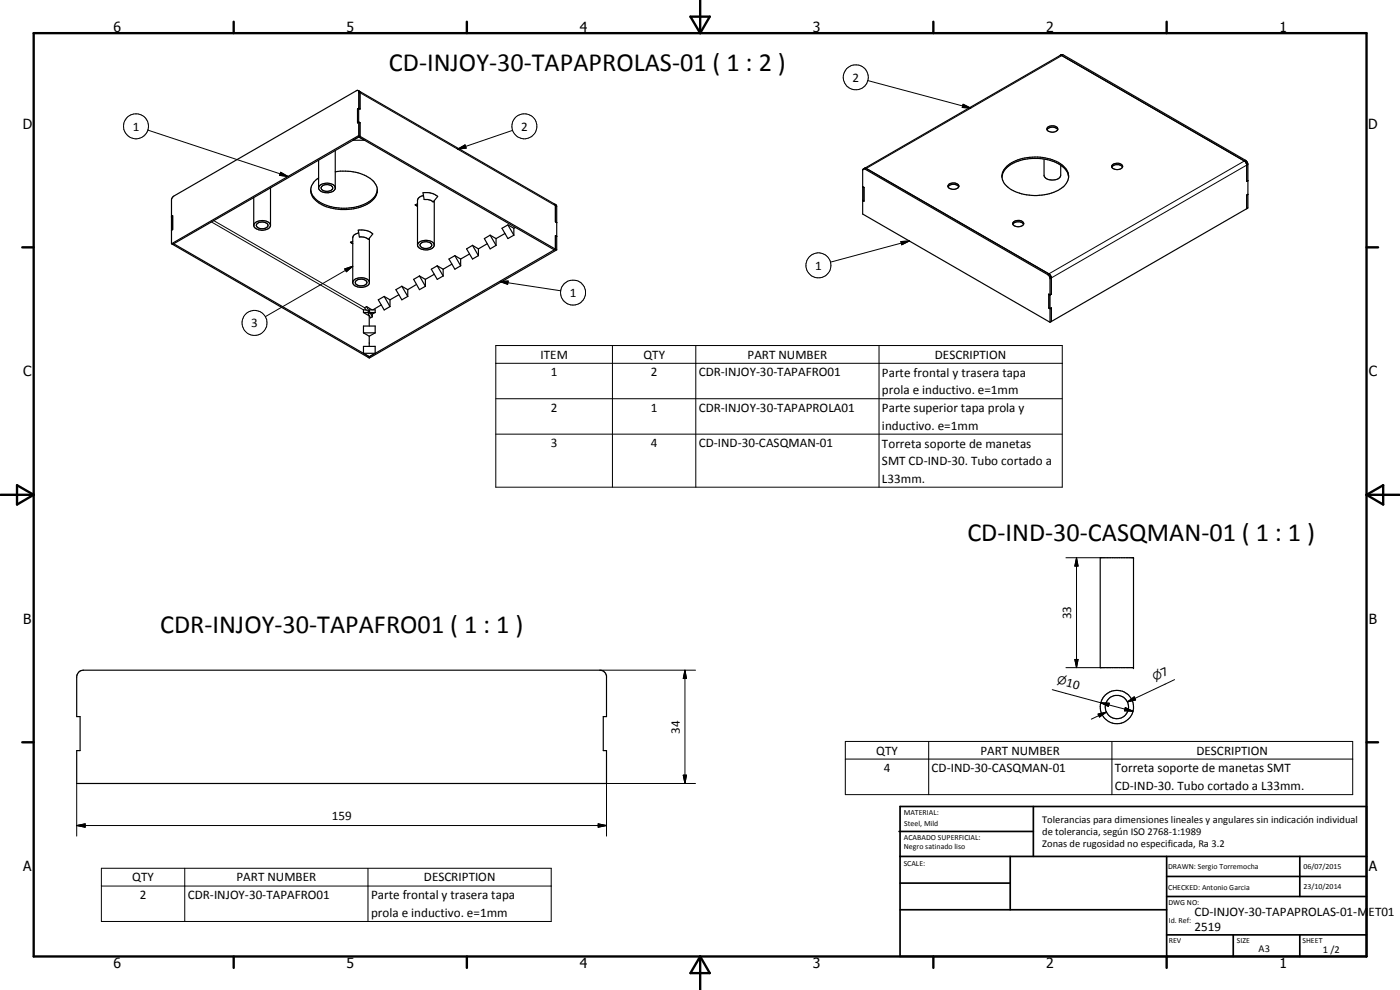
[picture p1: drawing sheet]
<svg xmlns="http://www.w3.org/2000/svg" width="420mm" height="297mm" viewBox="0 0 420 297" stroke-linecap="round" stroke-linejoin="round" font-family="sans-serif">
<g fill="none" stroke="#000" stroke-width=".35">
<path d="M318.2 16.6l.8-.2 55 31.8 .5 .9v13.3l-.3 .2M318.2 16.6h.3l55 31.7 .7 1v5.1M318.2 16.6l-58.7 33.9M107.3 32.7v4.1M107.3 36.8l.3-.2 .4 .2M107.3 32.7l.3-.2 .4 .2M107.3 36.8h.1M107.3 32.7h.1M107.5 27.2l.3 .1M107.8 27.3l.2 .4v5M107.8 27.3l58.7 34M108 36.8h.1"/>
<path d="M108 32.7h.1M108 36.8v4.1M314.2 38.9a2.07 2.07 0 0 1 3.2 0M314.5 38.1a2 2 0 0 1 2.9 .6 1.81 1.81 0 0 1-1.6 1 1.81 1.81 0 0 1-1.6-1zM76.1 59.3l.1 8.4a3 3 0 0 0 4.5 .8l.5-.9M81.2 56.4v11.2M93.2 56.9a5.6 5.6 0 0 0 4.1 4.9 15.5 15.5 0 0 0 13.9-1.2l1.5-1.5 .5-1.4v-.8M93.3 57.4a7 7 0 0 0 5.5 4.5 13.4 13.4 0 0 0 13.6-2.8l.8-1.7M95.6 53.4a4.8 4.8 0 0 0-2.4 3.7M95.6 56.3a2.23 2.23 0 0 1 2.6-1.4 2.17 2.17 0 0 1 2.4 1.5M96.5 56a2.16 2.16 0 0 1 3.4 .3 1.95 1.95 0 0 1-3.5 .1zM100.6 51.6a12.9 12.9 0 0 1 11.7 3.1l.8 1.3 .1 .9"/>
<path d="M100.6 45.1v11.5a3.1 3.1 0 0 1-5-.1v-8.5M105.9 42.1l1.7-1 1.8 1zM107.6 40.7v-13.3l-.3-.3-55.2 31.7-.6 1.1v13.3M107.6 41.1l58.8 33.9 .3-.2M107.6 40.7l.4 .2M107.6 40.7l-56.1 32.5M108 40.9l-.4 .2M108 40.9l58.7 33.9M108 40.9l-56.2 32.4M113.2 56.9v.4M126.9 57.8a5.4 5.4 0 0 1 4.4 1.2l-1.3 1.6-.2-.1a3.5 3.5 0 0 0-2.5-.6zM127.1 58.7a2.05 2.05 0 0 0-1.8 1.4v13.4"/>
<path d="M258.9 56l.4 .3M258.9 56h.1M259.3 56.2v4.2l-.4-.2M259.5 50.5h.3l55 31.7 .5 .6 .2 .6-.1 4.9M259.5 50.5l-.4 .2M284.5 56a2.07 2.07 0 0 1 3.2 0M284.8 55.3a1.86 1.86 0 0 1 3 .7 2.01 2.01 0 0 1-3.3 0zM300.7 53.1a6.2 6.2 0 0 1 4.9-4.8 14.8 14.8 0 0 1 13.5 1.9l1.3 1.6 .3 1.3M301.8 50.2a13.5 13.5 0 0 1 12.6-2.7 7.3 7.3 0 0 1 6.2 4.8 4.9 4.9 0 0 1-3.7 5.1 15.1 15.1 0 0 1-14.4-1.2 3.8 3.8 0 0 1-.7-6zM313.3 47.8v5a3.1 3.1 0 0 0 5 0v-3.2M333.7 50.1a2.08 2.08 0 0 1 3.2 0M333.9 49.4a1.88 1.88 0 0 1 3 .6 1.95 1.95 0 0 1-3.3-.1z"/>
<path d="M374.5 54.2l-.3 .2M374.5 58.3h.1M374.5 58.3l-.3 .2v4.1M51.5 65l.3-.3v4.2M51.5 73.2l.3 .1M51.8 68.8l-.3 .3M51.8 73.3l.3-.1 58.7 33.8M51.8 73.3l58.7 33.9M76.2 67.6a2.87 2.87 0 0 1 4.2-1l.7 .6 .1 .4M77 67.3a2.16 2.16 0 0 1 3.4 .3 2 2 0 0 1-3.5 .1zM105.2 72.7l.7 .4zM105.9 72.4l-.7 .3"/>
<path d="M107.5 69a5.4 5.4 0 0 1 4.4 1.2l-1.3 1.6a3.2 3.2 0 0 0-2.7-.7zM107.6 69.9a1.92 1.92 0 0 0-1.7 1.4v13.6a3 3 0 0 0 3.7 1.1l.8-.4 .5-.6v-13.6M124.6 61.5l.7 .3M124.6 61.5l.7 .4M125.3 61.1l-.7 .4M125.6 72.8a3.4 3.4 0 0 1 4.7 .5 1.64 1.64 0 0 1-2 1.7 2.44 2.44 0 0 1-3-1.6zM126.1 73.2a2.2 2.2 0 0 1 3.5 .3 1.94 1.94 0 0 1-1.8 1.1 1.94 1.94 0 0 1-1.7-1.2zM130.3 60.2v13.3M131.2 79.8l-1.8 1 1.8 3 1.8-1M131.2 79.8l1.8 3M131.2 79.8l1.8 1M135.6 79.2l-2.6 1.6"/>
<path d="M136.5 76.7l1.7 3.1M136.5 76.7l1.7 1M136.5 76.7l-1.8 1 1.8 3.1 1.7-1M138.2 77.7v2.1M140.9 76.2l-2.7 1.5M141.8 73.6l1.8 3.1M141.8 73.6l1.8 1.1M141.8 73.6l-1.8 1.1 1.8 3 1.8-1M143.6 74.7v2M146.3 73.1l-2.7 1.6M147.1 70.6l1.8 3M147.1 70.6l1.8 1"/>
<path d="M147.1 70.6l-1.7 1 1.7 3.1 1.8-1.1M148.9 71.6v2M151.5 70.1l-2.6 1.5M152.4 67.5l1.8 3.1M152.4 67.5l1.8 1M152.4 67.5l-1.7 1 1.7 3.1 1.8-1M154.2 68.5v2.1M154.7 68.2l-.5 .3M166.5 61.3l.2 .3v5l.4 .2M166.5 61.3l.5 .2 .1 .4v13.1M166.7 70.7l.4 .2M166.7 66.5l.4 .3"/>
<path d="M166.7 74.8l.4 .2M166.7 74.8l-56.2 32.4M167 70.9h.1M167.1 70.9l-.4-.2v4.1M167.1 66.8h-.1M167.1 75l-56.3 32.4-.3-.2M258.9 60.2v4l56.2 32.5M258.9 60.2h.1M259.3 60.3l-.4-.2v-9.1l.5-.3 55 31.7 .7 1v13.3M304 67.3a2.02 2.02 0 0 1 3.2 0M304.2 66.5a1.93 1.93 0 0 1 3 .7 1.95 1.95 0 0 1-3.3-.1zM374.2 62.6l-58.7 33.9"/>
<path d="M105.9 84.7a2.9 2.9 0 0 1 4.2-1l.8 1.1M107 84.1a2.11 2.11 0 0 1 3.1 .6 2.03 2.03 0 0 1-3.5 .1zM109.1 93.8l1.7 1v3M109.1 99.9v-2.1h3.5v2.1M109.1 93.8h3.5M109.1 99.9h3.5M109.1 99.9l1.7 1M109.8 93l1.1 .6M109.8 93h-.7v.8M110 92l-.6 .3 .4 .7M110 92l1.6 1M110 92l.9 1.6"/>
<path d="M110.9 93.6v-.6h1.7v.8M111.1 93.9l.6 .3M111.1 93.9l.6 1.1M111.1 93.9l-.6 .2 .7 1.3 .5-.4M111.7 94.2v.8M112.6 93.8l-.9 .4M112.6 99.9l-1.8 1M114.4 91.5l-2.5 1.5M115.3 88.9l1.7 3.1M115.3 88.9l1.7 1.1M115.3 88.9l-1.8 1.1 1.8 3 1.7-1M117 90v2"/>
<path d="M119.7 88.4l-2.7 1.6M120.6 85.9l-1.8 1 1.8 3.1 1.8-1.1M120.6 85.9l1.8 3M120.6 85.9l1.8 1M122.4 86.9v2M125 85.3l-2.6 1.6M125.9 82.8l1.8 3.1M125.9 82.8l1.8 1M125.9 82.8l-1.7 1 1.7 3.1 1.8-1M127.7 83.8v2.1M130.3 82.3l-2.6 1.5M133 80.8v2"/>
<path d="M314.8 92.4l.3 .2 .4-.2v4.1M315.1 88.5l-.3-.2v4.2l.3 .1 .3-.2M315.5 88.3l-.4 .2-.3-.2M315.5 96.5l-.4 .2M109.1 106v-2.1h3.5v2.1M109.1 106h3.5M109.1 106l1.7 1M110.8 100.9v3M110.8 107l-.3 .2M112.6 106l-1.8 1M330.2 167.3h10v33h-10zM23.7 201.5l1.3-.4h155a2.07 2.07 0 0 1 2 1.6v12.3h-1v10.2h1v9.9h-159v-9.9h1v-10.2h-1v-11.9l.1-.7z"/>
<circle cx="335.2" cy="212.2" r="5"/>
<circle cx="335.2" cy="212.1" r="3.5"/>
</g>
<g fill="none" stroke="#000" stroke-width=".3">
<path d="M319 16.4l-59.4 34.4M44.4 39l42 14M107.6 27.6l59.5 34.3M153.8 39.1l-16.4 5.6M260.4 24.2l30.9 8.2M289 31.3l2.3 1.1-2.5-.1zM84.2 51.7l2.2 1.3-2.5-.4zM137.4 44.7l2.2-1.2 .3 .9zM373.8 48.1l-59.4 34.3M374.5 49.3l-59.4 34.3M63.4 66.6l45.7 26.4M64.2 66.2l45.2 26.1"/>
<path d="M105.9 79.9l-26.2 15.1M270.4 72.5l2.5-.2-2.3 1.1zM272.9 72.3l-23.7 6.4M103.5 80.7l2.4-.8-1.9 1.6zM149.9 84.5l2.6-.2-.2 1zM149.9 84.5l18.4 2.7M148.8 103.7h170v42.5h-170zM148.8 109h170M148.8 119.6h170M183.8 103.7v42.5M208.8 103.7v42.5M263.8 103.7v42.5"/>
<path d="M148.8 130.3h170M319.9 167.3h10.3M323.1 167.3l.4 2.5h-.9zM323.1 167.3v33M322.6 197.9h.9l-.4 2.4zM180 201.1h28.7M205.6 201.1l.4 2.5h-.9zM205.6 201.1v34M315.8 206.9l14.6 4M319.9 200.3h10.3M329.6 214.2l2.5-.5-2.1 1.4zM330.4 210.9l2.5 .1-.3 1z"/>
<path d="M330.4 210.9l9.6 2.5M332.1 213.7l-4.6 2.1M337.7 212.3l2.3 1.1-2.5-.1zM338.4 210.6l2-1.5 .4 .9zM340.6 209.5l-2.2 1.1M352.5 203.9l-14.1 6.7M23 235.1v15.8M205.1 232.6h.9l-.4 2.5zM208.7 235.1h-26.7v15.8M253.7 222.5h152.3v15.9h-152.3zM253.7 227.8h152.3M278.7 222.5v15.9"/>
<path d="M333.7 222.5v15.9M23 247.7l2.6-.5v1zM23 247.7h159M179.5 247.2l2.5 .5-2.5 .5zM30.4 260.5h135v16h-135zM30.4 265.9h135M55.4 260.5v16M110.4 260.5v16"/>
<circle cx="40.8" cy="37.9" r="3.7"/>
<circle cx="157.4" cy="37.9" r="3.7"/>
<circle cx="256.8" cy="23.2" r="3.8"/>
<circle cx="245.6" cy="79.6" r="3.7"/>
<circle cx="76.4" cy="96.9" r="3.8"/>
<circle cx="172" cy="87.8" r="3.8"/>
</g>
<g fill="#000">
<circle cx="51.5" cy="64.9" r=".18"/>
<circle cx="340.2" cy="167.3" r=".18"/>
<circle cx="340.2" cy="200.3" r=".18"/>
</g>
<g fill="none" stroke="#000" stroke-width=".71">
<path d="M10.1 9.9h400v277.1h-400zM70.1 6.5v3.4M140.1 6.5v3.4M207.2 5h5.8l-2.9 4.9zM210.1 0v9.9M280.1 6.5v3.4M350.1 6.5v3.4M6.7 74.2h3.4M410.1 74.2h3.5M.1 148.5h10M5.1 145.6l5 2.9-5 2.9zM410.1 148.5h10"/>
<path d="M410.1 148.5l5-2.9v5.8zM6.7 222.7h3.4M410.1 222.7h3.5M70.1 287v3.4M140.1 287v3.4M210.1 287v10M210.1 287l2.9 5h-5.8zM280.1 287v3.4M350.1 287v3.4"/>
</g>
<g fill="none" stroke="#000" stroke-width=".51">
<path d="M269.8 249.5h40.3M270.1 242h140v45h-140zM270.1 257h140M303.2 257v16M310.1 242v15M350.1 257v30M390.1 257v12M270.1 265h33.1M270.1 273h80M350.1 269h60M350.1 263h60M350.1 280.5h60"/>
<path d="M370.1 280.5v6.5M390.1 280.5v6.5"/>
</g>
<g fill="#000">
<path d="M289 31.3l2.3 1.1-2.5-.1zM84.2 51.7l2.2 1.3-2.5-.4zM137.4 44.7l2.2-1.2 .3 .9zM270.4 72.5l2.5-.2-2.3 1.1zM103.5 80.7l2.4-.8-1.9 1.6zM149.9 84.5l2.6-.2-.2 1zM323.1 167.3l.4 2.5h-.9zM322.6 197.9h.9l-.4 2.4zM205.6 201.1l.4 2.5h-.9zM329.6 214.2l2.5-.5-2.1 1.4zM330.4 210.9l2.5 .1-.3 1zM337.7 212.3l2.3 1.1-2.5-.1z"/>
<path d="M338.4 210.6l2-1.5 .4 .9zM205.1 232.6h.9l-.4 2.5zM23 247.7l2.6-.5v1zM179.5 247.2l2.5 .5-2.5 .5z"/>
</g>
<g font-size="7.9">
<text x="116.7" y="21.4">CD-INJOY-30-TAPAPROLAS-01 ( 1 : 2 )</text>
<text x="290.3" y="162.4">CD-IND-30-CASQMAN-01 ( 1 : 1 )</text>
<text x="48" y="190">CDR-INJOY-30-TAPAFRO01 ( 1 : 1 )</text>
</g>
<g font-size="4.2">
<text x="34" y="9.6">6</text>
<text x="104" y="9.6">5</text>
<text x="174" y="9.6">4</text>
<text x="244" y="9.6">3</text>
<text x="314" y="9.6">2</text>
<text x="384" y="9.6">1</text>
<text x="6.8" y="38.7">D</text>
<text x="410.6" y="38.7">D</text>
<text x="7" y="112.9">C</text>
<text x="410.8" y="112.9">C</text>
<text x="7" y="187.1">B</text>
<text x="410.8" y="187.1">B</text>
<text x="7" y="261.4">A</text>
<text x="410.8" y="261.4">A</text>
<text x="34" y="290.4">6</text>
<text x="104" y="290.4">5</text>
<text x="174" y="290.4">4</text>
<text x="244" y="290.4">3</text>
<text x="314" y="290.4">2</text>
<text x="384" y="290.4">1</text>
</g>
<g font-size="3.9">
<text x="255.9" y="24.5">2</text>
<text x="39.9" y="39.2">1</text>
<text x="156.4" y="39.2">2</text>
<text x="244.6" y="80.9">1</text>
<text x="171" y="89.1">1</text>
<text x="75.4" y="98.2">3</text>
<text x="162.3" y="107.6">ITEM</text>
<text x="193.1" y="107.6">QTY</text>
<text x="224.4" y="107.6">PART NUMBER</text>
<text x="280.6" y="107.6">DESCRIPTION</text>
<text x="165.3" y="112.9">1</text>
<text x="195.3" y="112.9">2</text>
<text x="209.7" y="112.9">CDR-INJOY-30-TAPAFRO01</text>
<text x="264.7" y="113">Parte frontal y trasera tapa</text>
<text x="264.7" y="118.3">prola e inductivo. e=1mm</text>
<text x="165.3" y="123.6">2</text>
<text x="195.3" y="123.6">1</text>
<text x="209.7" y="123.6">CDR-INJOY-30-TAPAPROLA01</text>
<text x="264.7" y="123.7">Parte superior tapa prola y</text>
<text x="264.7" y="128.9">inductivo. e=1mm</text>
<text x="165.3" y="134.2">3</text>
<text x="195.3" y="134.2">4</text>
<text x="209.7" y="134.2">CD-IND-30-CASQMAN-01</text>
<text x="264.7" y="134.3">Torreta soporte de manetas</text>
<text x="264.7" y="139.6">SMT CD-IND-30. Tubo cortado a</text>
<text x="264.7" y="144.9">L33mm.</text>
<text x="321.5" y="185.8" transform="rotate(-90 321.5 185.8)">33</text>
<text x="349.1" y="203.2" transform="rotate(-25 349.1 203.2)">7</text>
<text x="319.8" y="205.8" transform="rotate(15 319.8 205.8)">10</text>
<text x="204" y="220.1" transform="rotate(-90 204 220.1)">34</text>
<text x="263" y="226.4">QTY</text>
<text x="294.2" y="226.4">PART NUMBER</text>
<text x="359.1" y="226.4">DESCRIPTION</text>
<text x="265.2" y="231.7">4</text>
<text x="279.6" y="231.7">CD-IND-30-CASQMAN-01</text>
<text x="334.6" y="231.8">Torreta soporte de manetas SMT</text>
<text x="334.6" y="237.1">CD-IND-30. Tubo cortado a L33mm.</text>
<text x="99.6" y="246.1">159</text>
<text x="39.7" y="264.5">QTY</text>
<text x="42" y="269.8">2</text>
<text x="56.4" y="269.8">CDR-INJOY-30-TAPAFRO01</text>
<text x="71" y="264.5">PART NUMBER</text>
<text x="111.4" y="269.9">Parte frontal y trasera tapa</text>
<text x="127.2" y="264.5">DESCRIPTION</text>
<text x="111.4" y="275.2">prola e inductivo. e=1mm</text>
<text x="358.5" y="275">CD-INJOY-30-TAPAPROLAS-01-MET01</text>
<text x="358.5" y="279.4">2519</text>
</g>
<g font-size="3.3">
<text x="317.1" y="205.1" transform="rotate(15 317.1 205.1)">n</text>
<text x="346.6" y="204.4" transform="rotate(-25 346.6 204.4)">n</text>
</g>
<g font-size="3.1">
<text x="312.7" y="246.8">Tolerancias para dimensiones lineales y angulares sin indicación individual</text>
<text x="312.7" y="250.4">de tolerancia, según ISO 2768-1:1989</text>
<text x="312.7" y="254">Zonas de rugosidad no especificada, Ra 3.2</text>
<text x="377.7" y="285.6">A3</text>
<text x="397" y="285.9">1 /2</text>
</g>
<g font-size="2.4">
<text x="271.2" y="244.4">MATERIAL:</text>
<text x="271.3" y="252">ACABADO SUPERFICIAL:</text>
<text x="271.4" y="247.9">Steel, Mild</text>
<text x="271.3" y="254.6">Negro satinado liso</text>
<text x="271.2" y="259.7">SCALE:</text>
<text x="350.6" y="260.8">DRAWN: Sergio Torremocha</text>
<text x="391.2" y="260.6">06/07/2015</text>
<text x="350.6" y="267">CHECKED: Antonio Garcia</text>
<text x="391.2" y="266.7">23/10/2014</text>
<text x="350.6" y="271.4">DWG NO:</text>
<text x="350.8" y="276.9">Id. Ref:</text>
<text x="350.8" y="282.8">REV</text>
<text x="371.2" y="282.9">SIZE</text>
<text x="390.9" y="282.9">SHEET</text>
</g>
</svg>
